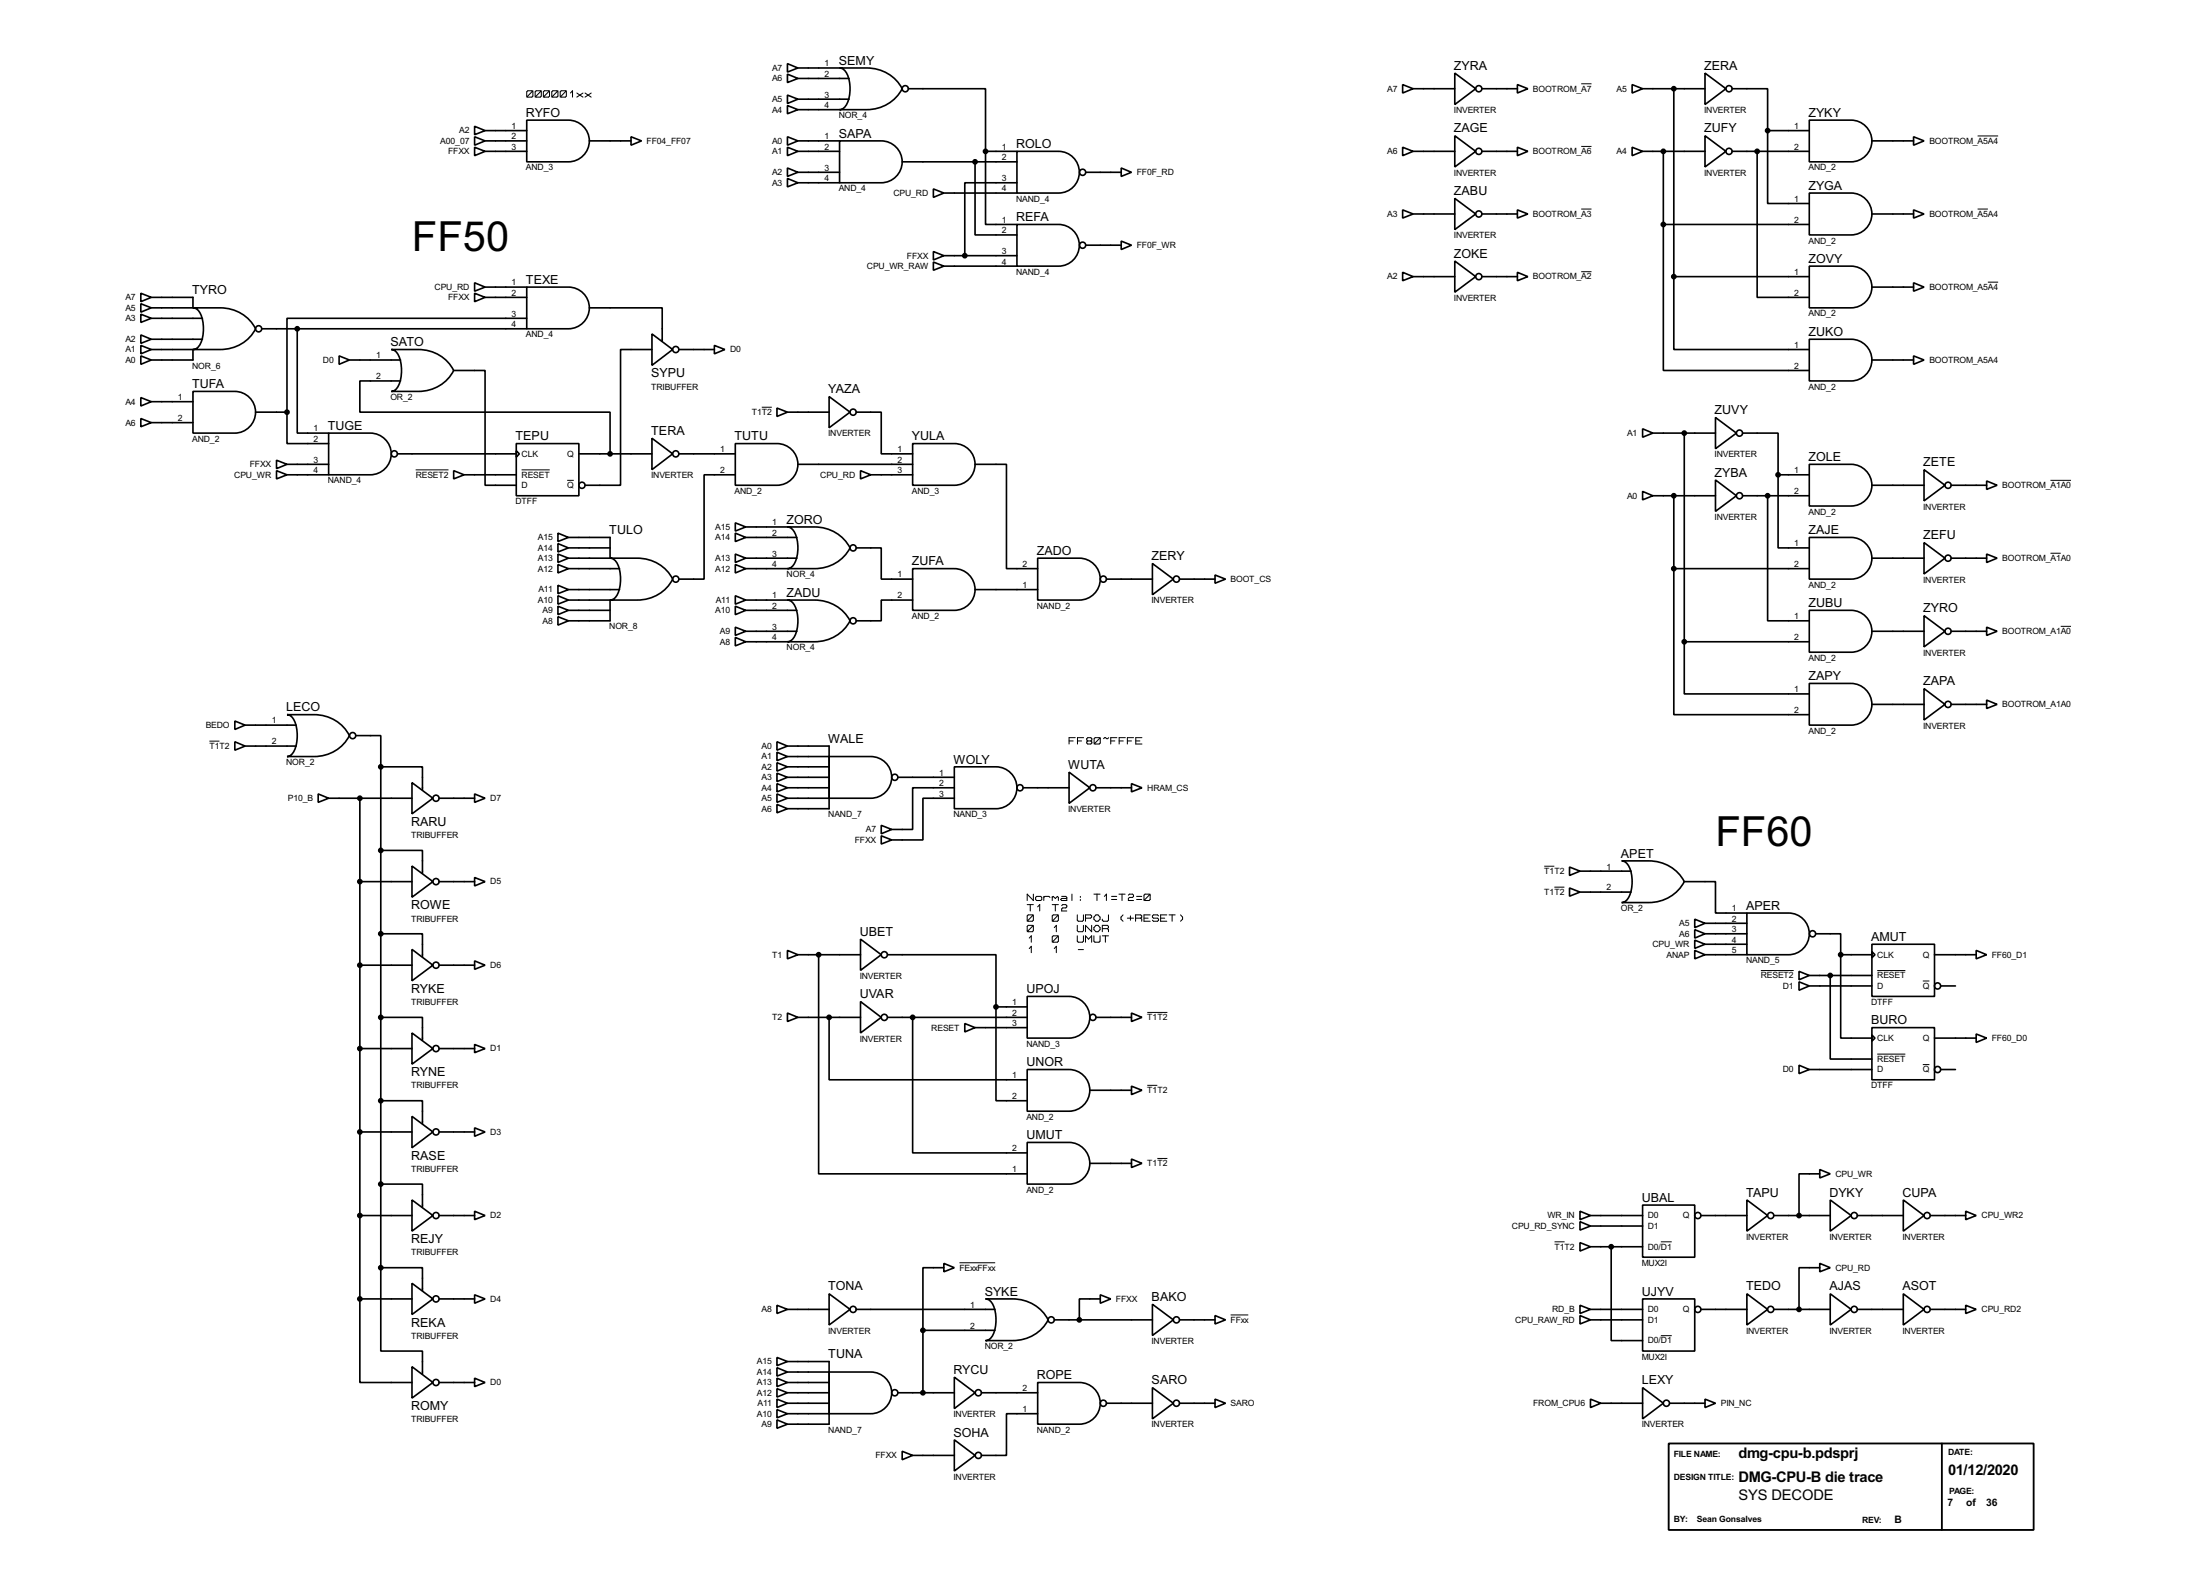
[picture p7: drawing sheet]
<svg xmlns="http://www.w3.org/2000/svg" width="536mm" height="383mm" viewBox="0 0 536 383" stroke-linecap="round" stroke-linejoin="round" font-family="sans-serif">
<g fill="none" stroke="#000" stroke-width=".4">
<path d="M191.8 15.5l2.6 1.1-2.6 1zM191.8 18.1l2.6 1-2.6 1zM194.4 16.6h10.1M194.4 19.1h12.4M204.5 16.6h6.6a9.6 9.6 0 0 1 8.7 5 9.6 9.6 0 0 1-8.7 5.1h-6.6a3.2 3.2 0 0 0 2.4-3.1 7.6 7.6 0 0 0-1.4-6.6zM354.4 17.8l5.1 3.8-5.1 3.9zM415.3 17.8l5.1 3.8-5.1 3.9zM115.6 30.8l2.6 1-2.6 1zM115.6 33.3l2.6 1-2.6 1.1zM115.6 35.9l2.6 1-2.6 1zM118.2 36.9h10.1M118.2 31.8h10.1"/>
<path d="M118.2 34.3h10.1M128.3 29.3h10.2a5.1 5.1 0 0 1 5.1 5 5.1 5.1 0 0 1-5.1 5.1h-10.2zM143.6 34.3h10.1M153.7 33.3l2.6 1-2.6 1.1zM191.8 25.7l2.6 1-2.6 1zM191.8 23.2l2.6 1-2.6 1zM191.8 33.3l2.6 1-2.6 1.1zM191.8 35.9l2.6 1-2.6 1zM194.4 36.9h10.1M194.4 26.7h10.1M194.4 24.2h12.4M194.4 34.3h10.1"/>
<path d="M204.5 34.3h10.2a5.1 5.1 0 0 1 5.1 5.1 5.1 5.1 0 0 1-5.1 5.1h-10.2zM219.8 39.4h27.9M221.3 21.6h18.8v15.3M237.5 39.4v17.8h10.2M240.1 36.9v17.8h7.6M240.1 36.9h7.6M247.7 36.9h10.2a5.1 5.1 0 0 1 5 5 5.1 5.1 0 0 1-5 5.1h-10.2zM341.7 20.6l2.5 1-2.5 1.1zM341.7 35.9l2.5 1-2.5 1zM344.2 21.6h10.2M344.2 36.9h10.2M354.4 33.1l5.1 3.8-5.1 3.8z"/>
<path d="M361 21.6h8.6M361 36.9h8.6M369.6 20.6l2.6 1-2.6 1.1zM369.6 35.9l2.6 1-2.6 1zM397.6 20.6l2.5 1-2.5 1.1zM397.6 35.9l2.5 1-2.5 1zM400.1 21.6h15.2M400.1 36.9h15.2M405.2 36.9v17.8M407.7 21.6v45.8M415.3 33.1l5.1 3.8-5.1 3.8zM421.9 21.6h8.7v10.2"/>
<path d="M421.9 36.9h18.8M428 36.9v35.5h12.7M430.6 31.8v17.8h10.1M430.6 31.8h10.1M440.7 29.3h10.2a5.1 5.1 0 0 1 5.1 5 5.1 5.1 0 0 1-5.1 5.1h-10.2zM456 34.3h10.1M466.1 33.3l2.6 1-2.6 1.1zM191.8 40.9l2.6 1.1-2.6 1zM191.8 43.5l2.6 1-2.6 1zM194.4 42h10.1M194.4 44.5h10.1M227.4 46l2.5 1-2.5 1.1z"/>
<path d="M229.9 47h17.8M247.7 54.7h10.2a5.1 5.1 0 0 1 5 5 5.1 5.1 0 0 1-5 5.1h-10.2zM247.7 44.5h-12.7v17.8M264.5 42h8.6M264.5 59.7h8.6M273.1 40.9l2.5 1.1-2.5 1zM273.1 58.7l2.5 1-2.5 1.1zM341.7 51.1l2.5 1-2.5 1zM344.2 52.1h10.2M354.4 48.3l5.1 3.8-5.1 3.8zM361 52.1h8.6M369.6 51.1l2.6 1-2.6 1z"/>
<path d="M405.2 54.7v35.5h35.5M405.2 54.7h35.5M440.7 47h10.2a5.1 5.1 0 0 1 5.1 5.1 5.1 5.1 0 0 1-5.1 5.1h-10.2zM456 52.1h10.1M466.1 51.1l2.6 1-2.6 1zM34.3 71.4l2.6 1-2.6 1.1zM34.3 74l2.6 1-2.6 1zM34.3 76.5l2.6 1-2.6 1zM36.9 72.4h10.1v2.6h-10.1M36.9 77.5h12.4M47 75h6.6a9.5 9.5 0 0 1 8.7 5.1 9.5 9.5 0 0 1-8.7 5h-6.6a3.1 3.1 0 0 0 2.4-3.1 7.8 7.8 0 0 0-1.3-6.6zM115.6 68.9l2.6 1-2.6 1z"/>
<path d="M115.6 71.4l2.6 1-2.6 1.1zM118.2 72.4h10.1M118.2 69.9h10.1M128.3 69.9h10.2a5.1 5.1 0 0 1 5.1 5.1 5.1 5.1 0 0 1-5.1 5.1h-10.2zM128.3 77.5h-58.4v22.9M143.6 75h17.7v8.1M227.4 61.3l2.5 1-2.5 1zM227.4 63.8l2.5 1-2.5 1zM229.9 62.3h17.8M229.9 64.8h17.8M341.7 66.3l2.5 1.1-2.5 1zM344.2 67.4h10.2"/>
<path d="M354.4 63.6l5.1 3.8-5.1 3.8zM361 67.4h8.6M369.6 66.3l2.6 1.1-2.6 1zM407.7 67.4v17.7h33M407.7 67.4h33M440.7 64.8h10.2a5.1 5.1 0 0 1 5.1 5.1 5.1 5.1 0 0 1-5.1 5.1h-10.2zM456 69.9h10.1M466.1 68.9l2.6 1-2.6 1zM34.3 81.6l2.6 1-2.6 1zM34.3 84.1l2.6 1-2.6 1.1zM34.3 86.7l2.6 1-2.6 1zM34.3 96.8l2.6 1-2.6 1.1z"/>
<path d="M36.9 82.6h12.4M36.9 85.1h10.1v2.6h-10.1M36.9 97.8h10.1M47 95.3h10.2a5.1 5.1 0 0 1 5.1 5.1 5.1 5.1 0 0 1-5.1 5.1h-10.2zM63.8 80.1h64.5M72.4 80.1v25.4h7.7M82.6 86.7l2.5 1-2.5 1zM85.1 87.7h12.5M95.3 85.1h6.6a9.5 9.5 0 0 1 8.6 5.1 9.5 9.5 0 0 1-8.6 5.1h-6.6a3.2 3.2 0 0 0 2.3-3.1 7.9 7.9 0 0 0-1.3-6.7zM97.6 92.8h-9.9v7.6h60.9v10.1M110.5 90.2h7.7v28h7.6M158.8 81.3l5.1 3.8-5.1 3.9z"/>
<path d="M158.8 85.1h-7.6v33.1h-8.7M165.4 85.1h8.6M174 84.1l2.6 1-2.6 1.1zM189.3 99.4l2.5 1-2.5 1zM202 96.6l5.1 3.8-5.1 3.8zM440.7 82.6h10.2a5.1 5.1 0 0 1 5.1 5.1 5.1 5.1 0 0 1-5.1 5.1h-10.2zM456 87.7h10.1M466.1 86.7l2.6 1-2.6 1zM34.3 101.9l2.6 1-2.6 1zM36.9 102.9h10.1M62.3 100.4h7.6M67.4 112.1l2.5 1-2.5 1z"/>
<path d="M67.4 114.6l2.5 1-2.5 1zM69.9 100.4v7.6h10.2M69.9 115.6h10.2M69.9 113.1h10.2M80.1 105.5h10.1a5.1 5.1 0 0 1 5.1 5 5.1 5.1 0 0 1-5.1 5.1h-10.1zM96.8 110.5h29M110.5 114.6l2.6 1-2.6 1zM113.1 115.6h12.7M125.8 108h15.2v12.7h-15.2zM125.8 109.8l.7 .7-.7 .8zM141 110.5h17.8M158.8 106.7l5.1 3.8-5.1 3.9z"/>
<path d="M165.4 110.5h13.7M179.1 108h10.2a5.1 5.1 0 0 1 5.1 5.1 5.1 5.1 0 0 1-5.1 5.1h-10.2zM179.1 115.6h-7.6v25.4h-6.1M191.8 100.4h10.2M194.4 113.1h27.9M208.6 100.4h6.1v10.1h7.6M209.6 114.6l2.5 1-2.5 1zM212.1 115.6h10.2M222.3 108h10.2a5.1 5.1 0 0 1 5 5.1 5.1 5.1 0 0 1-5 5.1h-10.2zM237.5 113.1h7.7v25.4h7.6M400.1 104.4l2.5 1.1-2.5 1zM400.1 119.7l2.5 1-2.5 1z"/>
<path d="M402.6 105.5h15.3M410.3 105.5v50.8M417.9 101.7l5.1 3.8-5.1 3.8zM417.9 116.9l5.1 3.8-5.1 3.8zM424.5 105.5h8.6v10.1M433.1 115.6v17.8h7.6M433.1 115.6h7.6M440.7 113.1h10.2a5.1 5.1 0 0 1 5.1 5 5.1 5.1 0 0 1-5.1 5.1h-10.2zM456 118.2h12.7M468.7 114.4l5.1 3.8-5.1 3.8zM475.3 118.2h8.6M483.9 117.1l2.6 1.1-2.6 1z"/>
<path d="M135.9 129.8l2.6 1.1-2.6 1zM135.9 132.4l2.6 1-2.6 1zM135.9 134.9l2.6 1-2.6 1.1zM135.9 137.5l2.6 1-2.6 1zM138.5 130.9h10.1v5h-10.1M138.5 133.4h10.1M138.5 138.5h12.4M148.6 135.9h6.6a9.5 9.5 0 0 1 8.7 5.1 9.5 9.5 0 0 1-8.7 5.1h-6.6a3.2 3.2 0 0 0 2.4-3.1 7.8 7.8 0 0 0-1.3-6.7zM179.1 127.3l2.6 1-2.6 1zM179.1 134.9l2.6 1-2.6 1.1zM179.1 137.5l2.6 1-2.6 1zM179.1 129.8l2.6 1.1-2.6 1z"/>
<path d="M181.7 135.9h12.4M181.7 130.9h12.4M181.7 128.3h10.1M181.7 138.5h10.1M191.8 128.3h6.6a9.6 9.6 0 0 1 8.7 5.1 9.6 9.6 0 0 1-8.7 5.1h-6.6a3.2 3.2 0 0 0 2.4-3.2 7.7 7.7 0 0 0-1.4-6.6zM208.6 133.4h6.1v7.6h7.6M222.3 138.5h10.2a5.1 5.1 0 0 1 5 5 5.1 5.1 0 0 1-5 5.1h-10.2zM252.8 135.9h10.1a5.1 5.1 0 0 1 5.1 5.1 5.1 5.1 0 0 1-5.1 5.1h-10.1zM280.7 137.2l5.1 3.8-5.1 3.8zM402.6 120.7h15.3M407.7 138.5v35.5h33M407.7 120.7v17.8"/>
<path d="M407.7 138.5h33M424.5 120.7h16.2M430.6 120.7v30.5h10.1M440.7 130.9h10.2a5.1 5.1 0 0 1 5.1 5 5.1 5.1 0 0 1-5.1 5.1h-10.2zM456 135.9h12.7M468.7 132.1l5.1 3.8-5.1 3.9zM475.3 135.9h8.6M483.9 134.9l2.6 1-2.6 1.1zM135.9 142.5l2.6 1.1-2.6 1zM135.9 150.2l2.6 1-2.6 1zM135.9 147.6l2.6 1-2.6 1.1zM135.9 145.1l2.6 1-2.6 1z"/>
<path d="M138.5 143.6h12.4M138.5 148.6h10.1M138.5 146.1h10.1v5.1h-10.1M179.1 147.6l2.6 1-2.6 1.1zM179.1 152.7l2.6 1-2.6 1zM179.1 155.2l2.6 1.1-2.6 1zM179.1 145.1l2.6 1-2.6 1zM181.7 153.7h12.4M181.7 156.3h10.1M181.7 148.6h12.4M181.7 146.1h10.1M191.8 146.1h6.6a9.6 9.6 0 0 1 8.7 5.1 9.6 9.6 0 0 1-8.7 5.1h-6.6a3.2 3.2 0 0 0 2.4-3.2 7.6 7.6 0 0 0-1.4-6.6z"/>
<path d="M222.3 146.1h-7.6v5.1h-6.1M237.5 143.6h15.3M269.5 141h11.2M287.3 141h8.7M296 140l2.5 1-2.5 1zM410.3 156.3v12.7h30.4M410.3 156.3h30.4M440.7 148.6h10.2a5.1 5.1 0 0 1 5.1 5.1 5.1 5.1 0 0 1-5.1 5.1h-10.2zM456 153.7h12.7M468.7 149.9l5.1 3.8-5.1 3.8zM475.3 153.7h8.6M483.9 152.7l2.6 1-2.6 1z"/>
<path d="M57.2 175.6l2.5 1-2.5 1zM59.7 176.6h12.5M69.9 174h6.6a9.5 9.5 0 0 1 8.6 5.1 9.5 9.5 0 0 1-8.6 5.1h-6.6a3.2 3.2 0 0 0 2.3-3.1 7.9 7.9 0 0 0-1.3-6.7zM86.7 179.1h6.1v7.6M440.7 166.4h10.2a5.1 5.1 0 0 1 5.1 5.1 5.1 5.1 0 0 1-5.1 5.1h-10.2zM456 171.5h12.7M468.7 167.7l5.1 3.8-5.1 3.8zM475.3 171.5h8.6M483.9 170.5l2.6 1-2.6 1zM57.2 180.6l2.5 1.1-2.5 1zM59.7 181.7h12.5M77.5 193.3l2.6 1.1-2.6 1z"/>
<path d="M80.1 194.4h20.3M87.7 194.4v121.9M92.8 186.7h10.1v5.6M92.8 186.7v122M100.4 190.6l5.1 3.8-5.1 3.8zM107 194.4h8.6M115.6 193.3l2.6 1.1-2.6 1zM189.3 180.6l2.5 1.1-2.5 1zM189.3 183.2l2.5 1-2.5 1zM189.3 185.7l2.5 1-2.5 1.1zM189.3 188.3l2.5 1-2.5 1zM189.3 190.8l2.5 1-2.5 1z"/>
<path d="M189.3 193.3l2.5 1.1-2.5 1zM189.3 195.9l2.5 1-2.5 1zM191.8 194.4h10.2M191.8 189.3h10.2M191.8 191.8h10.2M191.8 181.7h10.2v15.2h-10.2M191.8 184.2h10.2M191.8 186.7h10.2M202 184.2h10.1a5.1 5.1 0 0 1 5.1 5.1 5.1 5.1 0 0 1-5.1 5.1h-10.1zM218.7 189.3h13.8M232.5 186.7h10.1a5.1 5.1 0 0 1 5.1 5.1 5.1 5.1 0 0 1-5.1 5.1h-10.1zM232.5 191.8h-10.2v10.2h-5.1"/>
<path d="M232.5 194.4h-7.7v10.1h-7.6M249.2 191.8h11.2M260.4 188l5.1 3.8-5.1 3.8zM267 191.8h8.6M275.6 190.8l2.6 1-2.6 1zM87.7 214.7h12.7M92.8 207.1h10.1v5.6M100.4 210.9l5.1 3.8-5.1 3.8zM107 214.7h8.6M115.6 213.7l2.6 1-2.6 1zM214.7 201l2.5 1-2.5 1zM214.7 203.5l2.5 1-2.5 1z"/>
<path d="M382.3 211.1l2.6 1-2.6 1.1zM382.3 216.2l2.6 1-2.6 1zM384.9 212.1h12.4M384.9 217.2h12.4M395 209.6h6.6a9.6 9.6 0 0 1 8.7 5.1 9.6 9.6 0 0 1-8.7 5.1h-6.6a3.2 3.2 0 0 0 2.4-3.2 7.6 7.6 0 0 0-1.4-6.6zM410.3 214.7h7.6v7.6h7.6M87.7 235h12.7M92.8 227.4h10.1v5.6M100.4 231.2l5.1 3.8-5.1 3.8zM107 235h8.6M115.6 234l2.6 1-2.6 1zM191.8 231.4l2.6 1.1-2.6 1z"/>
<path d="M194.4 232.5h15.2M199.4 232.5v53.3h50.8M209.6 228.7l5.1 3.8-5.1 3.8zM216.2 232.5h26.4v12.7M412.8 223.8l2.5 1-2.5 1.1zM412.8 226.4l2.5 1-2.5 1zM412.8 228.9l2.5 1-2.5 1zM412.8 231.4l2.5 1.1-2.5 1zM415.3 232.5h10.2M415.3 224.8h10.2M415.3 227.4h10.2M415.3 229.9h10.2"/>
<path d="M425.5 222.3h10.2a5.1 5.1 0 0 1 5 5.1 5.1 5.1 0 0 1-5 5.1h-10.2zM438.2 236.5l2.5 1-2.5 1.1zM438.2 239.1l2.5 1-2.5 1zM440.7 237.5h15.3M442.3 227.4h6.1v5.1M445.8 237.5v20.4h10.2M448.4 232.5v20.3h7.6M448.4 232.5h7.6M456 229.9h15.2v12.7h-15.2zM456 231.7l.7 .8-.7 .7zM471.2 232.5h10.2M481.4 231.4l2.5 1.1-2.5 1z"/>
<path d="M87.7 255.3h12.7M92.8 247.7h10.1v5.6M100.4 251.5l5.1 3.8-5.1 3.8zM107 255.3h8.6M115.6 254.3l2.6 1-2.6 1zM191.8 246.7l2.6 1-2.6 1zM194.4 247.7h15.2M202 247.7v15.2h48.2M209.6 243.9l5.1 3.8-5.1 3.8zM216.2 247.7h34M222.3 247.7v33h27.9M235 249.2l2.5 1-2.5 1.1z"/>
<path d="M237.5 250.2h12.7M242.6 245.2v22.8h7.6M242.6 245.2h7.6M250.2 242.6h10.2a5.1 5.1 0 0 1 5.1 5.1 5.1 5.1 0 0 1-5.1 5.1h-10.2zM267 247.7h8.6M275.6 246.7l2.6 1-2.6 1zM438.2 259.4l2.5 1-2.5 1zM440.7 240.1h15.3M456 250.2h15.2v12.7h-15.2zM456 252l.7 .8-.7 .7zM471.2 252.8h10.2M472.7 240.1h3.6"/>
<path d="M481.4 251.8l2.5 1-2.5 1zM87.7 275.6h12.7M92.8 268h10.1v5.6M100.4 271.8l5.1 3.8-5.1 3.9zM107 275.6h8.6M115.6 274.6l2.6 1-2.6 1.1zM250.2 278.2h10.2a5.1 5.1 0 0 1 5.1 5 5.1 5.1 0 0 1-5.1 5.1h-10.2zM250.2 260.4h10.2a5.1 5.1 0 0 1 5.1 5.1 5.1 5.1 0 0 1-5.1 5.1h-10.2zM265.5 265.5h10.1M275.6 264.5l2.6 1-2.6 1zM440.7 260.4h15.3M472.7 260.4h3.6"/>
<path d="M87.7 296h12.7M92.8 288.3h10.1v5.6M100.4 292.2l5.1 3.8-5.1 3.8zM107 296h8.6M115.6 294.9l2.6 1.1-2.6 1zM265.5 283.3h10.1M275.6 282.2l2.6 1.1-2.6 1zM384.9 294.9l2.5 1.1-2.5 1zM384.9 297.5l2.5 1-2.5 1zM387.4 296h12.7M387.4 298.5h12.7M400.1 293.4h12.7v12.7h-12.7z"/>
<path d="M414.3 296h11.2M425.5 292.2l5.1 3.8-5.1 3.8zM432.1 296h13.7M443.3 284.8l2.5 1-2.5 1zM443.3 285.8h-5.1v10.2M445.8 292.2l5.1 3.8-5.1 3.8zM452.4 296h11.2M463.6 292.2l5.1 3.8-5.1 3.8zM470.2 296h8.6M478.8 294.9l2.6 1.1-2.6 1zM87.7 316.3v20.3h12.7M87.7 316.3h12.7"/>
<path d="M92.8 308.7v20.3h10.1v5.6M92.8 308.7h10.1v5.6M100.4 312.5l5.1 3.8-5.1 3.8zM107 316.3h8.6M115.6 315.3l2.6 1-2.6 1zM189.3 317.8l2.5 1-2.5 1zM191.8 318.8h10.2M202 315l5.1 3.8-5.1 3.8zM208.6 318.8h33.8M229.9 307.6l2.6 1.1-2.6 1zM229.9 308.7h-5.1v15.2M240.1 316.3h6.6a9.6 9.6 0 0 1 8.6 5.1 9.5 9.5 0 0 1-8.6 5h-6.6a3.1 3.1 0 0 0 2.3-3.1 7.8 7.8 0 0 0-1.3-6.6z"/>
<path d="M268 315.3l2.6 1-2.6 1zM268 316.3h-5.1v5.1M280.7 317.6l5.1 3.8-5.1 3.8zM384.9 302.6l2.5 1-2.5 1zM384.9 317.8l2.5 1-2.5 1zM387.4 318.8h12.7M387.4 303.6h12.7M392.5 303.6v22.8h7.6M400.1 316.3h12.7v12.7h-12.7zM414.3 318.8h11.2M425.5 315l5.1 3.8-5.1 3.8zM432.1 318.8h13.7"/>
<path d="M443.3 307.6l2.5 1.1-2.5 1zM443.3 308.7h-5.1v10.1M445.8 315l5.1 3.8-5.1 3.8zM452.4 318.8h11.2M463.6 315l5.1 3.8-5.1 3.8zM470.2 318.8h8.6M478.8 317.8l2.6 1-2.6 1zM100.4 332.8l5.1 3.8-5.1 3.8zM107 336.6h8.6M115.6 335.6l2.6 1-2.6 1zM189.3 330.5l2.5 1-2.5 1zM189.3 333l2.5 1.1-2.5 1z"/>
<path d="M189.3 335.6l2.5 1-2.5 1zM189.3 338.1l2.5 1-2.5 1.1zM191.8 336.6h10.2M191.8 339.1h10.2M191.8 331.5h10.2v15.3h-10.2M191.8 334.1h10.2M202 334.1h10.1a5.1 5.1 0 0 1 5.1 5 5.1 5.1 0 0 1-5.1 5.1h-10.1zM218.7 339.1h13.8M224.8 323.9h17.6M224.8 323.9v15.2M232.5 335.3l5 3.8-5 3.9zM239.1 339.1h13.7"/>
<path d="M252.8 336.6h10.1a5.1 5.1 0 0 1 5.1 5.1 5.1 5.1 0 0 1-5.1 5.1h-10.1zM256.8 321.4h23.9M280.7 337.9l5.1 3.8-5.1 3.8zM287.3 321.4h8.7M296 320.3l2.5 1.1-2.5 1zM384.9 320.3l2.5 1.1-2.5 1zM387.4 321.4h12.7M400.1 337.9l5.1 3.8-5.1 3.8zM189.3 340.7l2.5 1-2.5 1zM189.3 343.2l2.5 1-2.5 1zM189.3 345.7l2.5 1.1-2.5 1zM191.8 341.7h10.2"/>
<path d="M191.8 344.2h10.2M219.8 353.4l2.5 1-2.5 1zM222.3 354.4h10.2M232.5 350.6l5 3.8-5 3.8zM252.8 344.2h-7.6v10.2h-6.1M269.5 341.7h11.2M287.3 341.7h8.7M296 340.7l2.5 1-2.5 1zM387.4 340.7l2.5 1-2.5 1zM389.9 341.7h10.2M406.7 341.7h8.6M415.3 340.7l2.6 1-2.6 1z"/>
<circle cx="220.5" cy="21.6" r=".75"/>
<circle cx="360.2" cy="36.9" r=".75"/>
<circle cx="360.2" cy="21.6" r=".75"/>
<circle cx="421.1" cy="36.9" r=".75"/>
<circle cx="421.1" cy="21.6" r=".75"/>
<circle cx="263.7" cy="59.7" r=".75"/>
<circle cx="263.7" cy="42" r=".75"/>
<circle cx="360.2" cy="52.1" r=".75"/>
<circle cx="360.2" cy="67.4" r=".75"/>
<circle cx="63" cy="80.1" r=".75"/>
<circle cx="164.6" cy="85.1" r=".75"/>
<circle cx="96" cy="110.5" r=".75"/>
<circle cx="141.7" cy="118.2" r=".75"/>
<circle cx="164.6" cy="110.5" r=".75"/>
<circle cx="207.8" cy="100.4" r=".75"/>
<circle cx="423.7" cy="105.5" r=".75"/>
<circle cx="474.5" cy="118.2" r=".75"/>
<circle cx="207.8" cy="133.4" r=".75"/>
<circle cx="423.7" cy="120.7" r=".75"/>
<circle cx="474.5" cy="135.9" r=".75"/>
<circle cx="164.6" cy="141" r=".75"/>
<circle cx="207.8" cy="151.2" r=".75"/>
<circle cx="268.7" cy="141" r=".75"/>
<circle cx="286.5" cy="141" r=".75"/>
<circle cx="474.5" cy="153.7" r=".75"/>
<circle cx="85.9" cy="179.1" r=".75"/>
<circle cx="474.5" cy="171.5" r=".75"/>
<circle cx="106.2" cy="194.4" r=".75"/>
<circle cx="217.9" cy="189.3" r=".75"/>
<circle cx="248.4" cy="191.8" r=".75"/>
<circle cx="266.2" cy="191.8" r=".75"/>
<circle cx="106.2" cy="214.7" r=".75"/>
<circle cx="106.2" cy="235" r=".75"/>
<circle cx="215.4" cy="232.5" r=".75"/>
<circle cx="441.5" cy="227.4" r=".75"/>
<circle cx="106.2" cy="255.3" r=".75"/>
<circle cx="215.4" cy="247.7" r=".75"/>
<circle cx="266.2" cy="247.7" r=".75"/>
<circle cx="471.9" cy="240.1" r=".75"/>
<circle cx="106.2" cy="275.6" r=".75"/>
<circle cx="471.9" cy="260.4" r=".75"/>
<circle cx="106.2" cy="296" r=".75"/>
<circle cx="413.5" cy="296" r=".75"/>
<circle cx="431.3" cy="296" r=".75"/>
<circle cx="451.6" cy="296" r=".75"/>
<circle cx="469.4" cy="296" r=".75"/>
<circle cx="106.2" cy="316.3" r=".75"/>
<circle cx="207.8" cy="318.8" r=".75"/>
<circle cx="413.5" cy="318.8" r=".75"/>
<circle cx="431.3" cy="318.8" r=".75"/>
<circle cx="451.6" cy="318.8" r=".75"/>
<circle cx="469.4" cy="318.8" r=".75"/>
<circle cx="106.2" cy="336.6" r=".75"/>
<circle cx="217.9" cy="339.1" r=".75"/>
<circle cx="238.3" cy="339.1" r=".75"/>
<circle cx="256" cy="321.4" r=".75"/>
<circle cx="286.5" cy="321.4" r=".75"/>
<circle cx="238.3" cy="354.4" r=".75"/>
<circle cx="268.7" cy="341.7" r=".75"/>
<circle cx="286.5" cy="341.7" r=".75"/>
<circle cx="405.9" cy="341.7" r=".75"/>
</g>
<g fill="#000" stroke="#000" stroke-width=".4">
<circle cx="237.5" cy="39.4" r=".5"/>
<circle cx="240" cy="36.9" r=".5"/>
<circle cx="405.1" cy="36.9" r=".5"/>
<circle cx="407.7" cy="21.6" r=".5"/>
<circle cx="428" cy="36.9" r=".5"/>
<circle cx="430.5" cy="31.8" r=".5"/>
<circle cx="405.1" cy="54.7" r=".5"/>
<circle cx="235" cy="62.3" r=".5"/>
<circle cx="407.7" cy="67.4" r=".5"/>
<circle cx="72.4" cy="80.1" r=".5"/>
<circle cx="69.9" cy="100.4" r=".5"/>
<circle cx="148.6" cy="110.5" r=".5"/>
<circle cx="410.2" cy="105.5" r=".5"/>
<circle cx="433.1" cy="115.6" r=".5"/>
<circle cx="407.7" cy="120.7" r=".5"/>
<circle cx="407.7" cy="138.5" r=".5"/>
<circle cx="430.5" cy="120.7" r=".5"/>
<circle cx="410.2" cy="156.3" r=".5"/>
<circle cx="87.6" cy="194.4" r=".5"/>
<circle cx="92.7" cy="186.7" r=".5"/>
<circle cx="87.6" cy="214.7" r=".5"/>
<circle cx="92.7" cy="207.1" r=".5"/>
<circle cx="87.6" cy="235" r=".5"/>
<circle cx="92.7" cy="227.4" r=".5"/>
<circle cx="199.4" cy="232.5" r=".5"/>
<circle cx="445.8" cy="237.5" r=".5"/>
<circle cx="448.3" cy="232.5" r=".5"/>
<circle cx="87.6" cy="255.3" r=".5"/>
<circle cx="92.7" cy="247.7" r=".5"/>
<circle cx="201.9" cy="247.7" r=".5"/>
<circle cx="222.3" cy="247.7" r=".5"/>
<circle cx="242.6" cy="245.2" r=".5"/>
<circle cx="87.6" cy="275.6" r=".5"/>
<circle cx="92.7" cy="268" r=".5"/>
<circle cx="87.6" cy="296" r=".5"/>
<circle cx="92.7" cy="288.3" r=".5"/>
<circle cx="438.2" cy="296" r=".5"/>
<circle cx="87.6" cy="316.3" r=".5"/>
<circle cx="92.7" cy="308.7" r=".5"/>
<circle cx="392.4" cy="303.6" r=".5"/>
<circle cx="438.2" cy="318.8" r=".5"/>
<circle cx="224.8" cy="339.1" r=".5"/>
<circle cx="224.8" cy="323.9" r=".5"/>
<circle cx="262.9" cy="321.4" r=".5"/>
</g>
<g fill="none" stroke="#000" stroke-width=".24">
<path d="M385.2 20.4h2.5M385.2 35.7h2.5M481.7 33.1h5M385.2 50.9h2.5M481.7 50.9h2.5M385.2 66.2h2.5M484.2 68.7h2.5M185.6 99.2h2.4M101.3 114.4h8M127.1 114.4h6.8M138.2 117h1.6M499.5 117h5"/>
<path d="M499.5 134.7h2.5M502 152.5h2.5M51 180.5h2.5M376.2 210.9h2.4M378.6 216h2.5M428.9 236.3h8M457.3 236.3h6.8M468.4 238.9h1.6M279.5 246.5h4.9M457.3 256.7h6.8M468.4 259.2h1.6M279.5 264.3h2.4"/>
<path d="M281.9 282.1h2.5M233.7 307.5h8.7M378.7 302.4h2.4M404.6 302.4h2.6M299.8 320.2h4.3M404.6 325.2h2.6"/>
</g>
<g fill="none" stroke="#000" stroke-width=".25">
<path d="M128.6 22.1h1l.2 .3v1l-.2 .3h-1l-.3-.3v-1zM129.8 22.1l-1.5 1.6M130.6 22.1h1l.3 .3v1l-.3 .3h-1l-.2-.3v-1zM131.9 22.1l-1.5 1.6M132.6 22.1h1l.3 .3v1l-.3 .3h-1l-.2-.3v-1zM133.9 22.1l-1.5 1.6M134.7 22.1h1l.2 .3v1l-.2 .3h-1l-.3-.3v-1zM135.9 22.1l-1.5 1.6M136.7 22.1h1l.3 .3v1l-.3 .3h-1l-.2-.3v-1zM138 22.1l-1.5 1.6M139 22.7l.5-.6v1.6M140.5 22.7l1.5 1"/>
<path d="M142 22.7l-1.5 1M142.5 22.7l1.5 1M144 22.7l-1.5 1M261.9 179.6h-1.5v1.6M264 179.6h-1.5v1.6M266.5 179.9l.3-.3h1l.2 .3v1l-.2 .3h-1l-.3-.3zM268 179.6l-1.5 1.6M270.1 179.6l-.3 .3-.7-.3-.3 .3M272.1 179.6h-1.5v1.6M274.1 179.6h-1.5v1.6M276.1 179.6h-1.5v1.6M278.2 179.6h-1.5v1.6h1.5"/>
<path d="M260.4 180.4h1M262.5 180.4h1M265 180.4l-.3-.2v-.3l.3-.3h.7l.3 .3v.3l-.3 .2M265 180.4l-.3 .3 .3 .5h.7l.3-.3-.3-.5M265 180.4h.7M270.6 180.4h1M272.6 180.4h1M274.6 180.4h1M276.7 180.4h1M251.7 217.7v1.6l-1.5-1.6v1.6M252.3 218.5l.2-.2h1l.3 .2v.5l-.3 .3h-1l-.2-.3zM254.3 218.5l.2-.2h1l.3 .2"/>
<path d="M254.3 218.3v1M256.3 218.3v1M256.3 218.5l.3-.2 .5 .5 .5-.5 .2 .2v.8M258.6 218.3h1l.3 .2v.8h-1.3l-.2-.3 .2-.2h1.3M261.1 217.7v1.6M263.2 218.3v.2M263.2 219v.3M266.5 217.7h1.5M267.2 217.7v1.6M269 218.3l.5-.6v1.6M270.8 218.3h1.2M270.8 219h1.2"/>
<path d="M272.6 217.7h1.5M273.3 217.7v1.6M274.9 218l.2-.3h.8l.2 .3v.3l-.2 .2h-.8l-.2 .3v.5h1.2M276.9 218.3h1.2M276.9 219h1.2M278.9 217.7h1l.3 .3v1l-.3 .3h-1l-.2-.3v-1zM280.2 217.7l-1.5 1.6M250.2 220.3h1.5M250.5 222.8h1l.2 .2v1.1l-.2 .2h-1l-.3-.2v-1.1zM250.5 225.3h1l.2 .3v1l-.2 .3h-1l-.3-.3v-1zM250.7 228.4l.5-.5v1.5M250.7 231l.5-.6v1.6"/>
<path d="M251 220.3v1.5M251.7 222.8l-1.5 1.5M251.7 225.3l-1.5 1.6M252.8 220.8l.5-.5v1.5M256.3 220.3h1.5M256.6 222.8h1l.2 .2v1.1l-.2 .2h-1l-.3-.2v-1.1zM256.6 227.9h1l.2 .2v1.1l-.2 .2h-1l-.3-.2v-1.1zM256.8 225.9l.5-.6v1.6M256.8 231l.5-.6v1.6M257.1 220.3v1.5M257.8 222.8l-1.5 1.5M257.8 227.9l-1.5 1.5"/>
<path d="M258.6 220.5l.3-.2h.7l.3 .2v.3l-.3 .3h-.7l-.3 .2v.5h1.3M262.4 227.9v1.3l.3 .2h1l.2-.2v-1.3M262.4 222.8v1.3l.3 .2h1l.2-.2v-1.3M262.4 225.3v1.3l.3 .3h1l.2-.3v-1.3M262.7 231.2h1.2M264.4 223.6h1.3l.2-.3v-.3l-.2-.2h-1.3v1.5M264.4 229.4v-1.5l.8 .8 .7-.8v1.5M265.9 225.3v1.6l-1.5-1.6v1.6M266.5 227.9v1.3l.2 .2h1l.3-.2v-1.3M267 222.8h.5l.5 .5v.5l-.5 .5h-.5l-.5-.5v-.5zM267 225.3h.5l.5 .6v.5l-.5 .5h-.5l-.5-.5v-.5zM268.5 226.1h1.3"/>
<path d="M268.5 227.9h1.5M269.3 227.9v1.5M269.8 226.1l.2-.2v-.3l-.2-.3h-1.3v1.6M269.8 226.1l.2 .3v.5M270 222.8v1.3l-.2 .2h-1l-.3-.5M273.6 222.8l-.5 .5v.5l.5 .5M274.6 223.6h1.5M275.4 223v1.1M276.6 223.6h1.3M277.9 223.6l.2-.3v-.3l-.2-.2h-1.3v1.5M277.9 223.6l.2 .2v.5M278.7 223.6h1"/>
<path d="M280.2 222.8h-1.5v1.5h1.5M282.2 223l-.2-.2h-1l-.3 .2v.3l.3 .3h1l.2 .2-.2 .5h-1l-.3-.2M282.7 223.6h1M284.2 222.8h-1.5v1.5h1.5M284.8 222.8h1.5M285.5 222.8v1.5M287.6 222.8l.5 .5v.5l-.5 .5"/>
</g>
<path d="M406.5 351.5h88.9v21h-88.9zM473 351.5v21" fill="none" stroke="#000" stroke-width=".45"/>
<g font-size="11.3">
<text x="100.4" y="61.2">FF50</text>
<text x="417.9" y="206">FF60</text>
</g>
<g font-size="4">
<text x="423.5" y="355">dmg-cpu-b.pdsprj</text>
<text x="474.5" y="359.1">01/12/2020</text>
<text x="423.5" y="365.2">SYS DECODE</text>
<text x="423.5" y="360.8">DMG-CPU-B die trace</text>
</g>
<g font-size="3.4">
<text x="204.3" y="15.7">SEMY</text>
<text x="354.2" y="17">ZYRA</text>
<text x="415.1" y="17">ZERA</text>
<text x="128.1" y="28.5">RYFO</text>
<text x="440.5" y="28.5">ZYKY</text>
<text x="204.3" y="33.5">SAPA</text>
<text x="354.2" y="32.3">ZAGE</text>
<text x="415.1" y="32.3">ZUFY</text>
<text x="247.5" y="36">ROLO</text>
<text x="354.2" y="47.5">ZABU</text>
<text x="440.5" y="46.2">ZYGA</text>
<text x="247.5" y="53.9">REFA</text>
<text x="354.2" y="62.8">ZOKE</text>
<text x="440.5" y="64">ZOVY</text>
<text x="46.8" y="71.6">TYRO</text>
<text x="128.1" y="69.1">TEXE</text>
<text x="440.5" y="81.8">ZUKO</text>
<text x="95.1" y="84.3">SATO</text>
<text x="46.8" y="94.5">TUFA</text>
<text x="158.6" y="91.9">SYPU</text>
<text x="201.8" y="95.8">YAZA</text>
<text x="417.7" y="100.9">ZUVY</text>
<text x="79.9" y="104.7">TUGE</text>
<text x="125.6" y="107.2">TEPU</text>
<text x="158.6" y="105.9">TERA</text>
<text x="178.9" y="107.2">TUTU</text>
<text x="222.1" y="107.2">YULA</text>
<text x="440.5" y="112.2">ZOLE</text>
<text x="468.5" y="113.6">ZETE</text>
<text x="417.7" y="116.1">ZYBA</text>
<text x="148.4" y="130.1">TULO</text>
<text x="191.6" y="127.5">ZORO</text>
<text x="440.5" y="130.1">ZAJE</text>
<text x="468.5" y="131.3">ZEFU</text>
<text x="222.1" y="137.6">ZUFA</text>
<text x="252.6" y="135.1">ZADO</text>
<text x="280.5" y="136.4">ZERY</text>
<text x="191.6" y="145.3">ZADU</text>
<text x="440.5" y="147.8">ZUBU</text>
<text x="468.5" y="149.1">ZYRO</text>
<text x="440.5" y="165.6">ZAPY</text>
<text x="468.5" y="166.9">ZAPA</text>
<text x="69.7" y="173.2">LECO</text>
<text x="201.8" y="180.9">WALE</text>
<text x="232.3" y="185.9">WOLY</text>
<text x="260.2" y="187.2">WUTA</text>
<text x="100.2" y="201.1">RARU</text>
<text x="394.8" y="208.8">APET</text>
<text x="100.2" y="221.4">ROWE</text>
<text x="425.3" y="221.5">APER</text>
<text x="209.4" y="227.9">UBET</text>
<text x="455.8" y="229.1">AMUT</text>
<text x="100.2" y="241.8">RYKE</text>
<text x="209.4" y="243.1">UVAR</text>
<text x="250" y="241.8">UPOJ</text>
<text x="455.8" y="249.4">BURO</text>
<text x="100.2" y="262.1">RYNE</text>
<text x="250" y="259.6">UNOR</text>
<text x="250" y="277.4">UMUT</text>
<text x="100.2" y="282.4">RASE</text>
<text x="399.9" y="292.6">UBAL</text>
<text x="425.3" y="291.4">TAPU</text>
<text x="445.6" y="291.4">DYKY</text>
<text x="463.4" y="291.4">CUPA</text>
<text x="100.2" y="302.7">REJY</text>
<text x="201.8" y="314.2">TONA</text>
<text x="239.9" y="315.5">SYKE</text>
<text x="280.5" y="316.8">BAKO</text>
<text x="399.9" y="315.5">UJYV</text>
<text x="425.3" y="314.2">TEDO</text>
<text x="445.6" y="314.2">AJAS</text>
<text x="463.4" y="314.2">ASOT</text>
<text x="100.2" y="323">REKA</text>
<text x="201.8" y="330.7">TUNA</text>
<text x="232.3" y="334.5">RYCU</text>
<text x="252.6" y="335.8">ROPE</text>
<text x="280.5" y="337.1">SARO</text>
<text x="399.9" y="337.1">LEXY</text>
<text x="100.2" y="343.4">ROMY</text>
<text x="232.3" y="349.8">SOHA</text>
</g>
<g font-size="2.8">
<text x="461.5" y="370.9">B</text>
<text x="474.4" y="366.8">7</text>
<text x="479" y="366.8">of</text>
<text x="483.8" y="366.8">36</text>
</g>
<g font-size="2.4">
<text x="188" y="17.2">A7</text>
<text x="200.8" y="16.2">1</text>
<text x="188" y="19.8">A6</text>
<text x="200.8" y="18.7">2</text>
<text x="200.8" y="23.7">3</text>
<text x="337.9" y="22.3">A7</text>
<text x="373.4" y="22.3">BOOTROM_A7</text>
<text x="393.8" y="22.3">A5</text>
<text x="188" y="27.4">A4</text>
<text x="188" y="24.8">A5</text>
<text x="200.8" y="26.3">4</text>
<text x="204.3" y="28.8">NOR_4</text>
<text x="354.2" y="27.5">INVERTER</text>
<text x="415.1" y="27.5">INVERTER</text>
<text x="107.3" y="35">A00_07</text>
<text x="111.9" y="32.5">A2</text>
<text x="124.6" y="31.4">1</text>
<text x="124.6" y="33.9">2</text>
<text x="157.5" y="35">FF04_FF07</text>
<text x="188" y="35">A0</text>
<text x="200.8" y="33.9">1</text>
<text x="437.1" y="31.4">1</text>
<text x="470" y="35">BOOTROM_A5A4</text>
<text x="109.2" y="37.5">FFXX</text>
<text x="124.6" y="36.4">3</text>
<text x="128.1" y="41.5">AND_3</text>
<text x="188" y="37.5">A1</text>
<text x="200.8" y="36.4">2</text>
<text x="200.8" y="41.6">3</text>
<text x="244" y="36.4">1</text>
<text x="244" y="39">2</text>
<text x="337.9" y="37.5">A6</text>
<text x="373.4" y="37.5">BOOTROM_A6</text>
<text x="393.8" y="37.5">A4</text>
<text x="437.1" y="36.4">2</text>
<text x="440.5" y="41.5">AND_2</text>
<text x="188" y="42.7">A2</text>
<text x="188" y="45.2">A3</text>
<text x="200.8" y="44.1">4</text>
<text x="204.3" y="46.6">AND_4</text>
<text x="217.6" y="47.7">CPU_RD</text>
<text x="244" y="44.1">3</text>
<text x="244" y="46.6">4</text>
<text x="276.9" y="42.7">FF0F_RD</text>
<text x="354.2" y="42.7">INVERTER</text>
<text x="415.1" y="42.7">INVERTER</text>
<text x="247.5" y="49.1">NAND_4</text>
<text x="337.9" y="52.8">A3</text>
<text x="373.4" y="52.8">BOOTROM_A3</text>
<text x="437.1" y="49.2">1</text>
<text x="470" y="52.8">BOOTROM_A5A4</text>
<text x="244" y="54.3">1</text>
<text x="244" y="56.8">2</text>
<text x="354.2" y="58">INVERTER</text>
<text x="437.1" y="54.3">2</text>
<text x="440.5" y="59.3">AND_2</text>
<text x="211.2" y="65.5">CPU_WR_RAW</text>
<text x="220.9" y="62.9">FFXX</text>
<text x="244" y="61.9">3</text>
<text x="244" y="64.4">4</text>
<text x="276.9" y="60.4">FF0F_WR</text>
<text x="105.9" y="70.6">CPU_RD</text>
<text x="124.6" y="69.5">1</text>
<text x="124.6" y="72">2</text>
<text x="247.5" y="66.9">NAND_4</text>
<text x="337.9" y="68.1">A2</text>
<text x="373.4" y="68.1">BOOTROM_A2</text>
<text x="437.1" y="67">1</text>
<text x="437.1" y="72">2</text>
<text x="470" y="70.6">BOOTROM_A5A4</text>
<text x="30.6" y="73.1">A7</text>
<text x="30.6" y="75.6">A5</text>
<text x="109.2" y="73.1">FFXX</text>
<text x="124.6" y="77.1">3</text>
<text x="354.2" y="73.3">INVERTER</text>
<text x="440.5" y="77">AND_2</text>
<text x="30.6" y="78.2">A3</text>
<text x="30.6" y="83.3">A2</text>
<text x="124.6" y="79.7">4</text>
<text x="128.1" y="82.2">AND_4</text>
<text x="30.6" y="85.8">A1</text>
<text x="30.6" y="88.4">A0</text>
<text x="46.8" y="89.7">NOR_6</text>
<text x="78.7" y="88.4">D0</text>
<text x="91.6" y="87.3">1</text>
<text x="177.9" y="85.8">D0</text>
<text x="437.1" y="84.7">1</text>
<text x="437.1" y="89.8">2</text>
<text x="470" y="88.4">BOOTROM_A5A4</text>
<text x="91.6" y="92.4">2</text>
<text x="158.6" y="94.9">TRIBUFFER</text>
<text x="440.5" y="94.9">AND_2</text>
<text x="30.6" y="98.5">A4</text>
<text x="43.4" y="97.4">1</text>
<text x="95.1" y="97.4">OR_2</text>
<text x="183.1" y="101">T1T2</text>
<text x="30.6" y="103.6">A6</text>
<text x="43.4" y="102.5">2</text>
<text x="46.8" y="107.6">AND_2</text>
<text x="76.4" y="105.1">1</text>
<text x="76.4" y="107.6">2</text>
<text x="201.8" y="106.3">INVERTER</text>
<text x="396.3" y="106.2">A1</text>
<text x="60.9" y="113.7">FFXX</text>
<text x="76.4" y="112.7">3</text>
<text x="127.1" y="111.2">CLK</text>
<text x="138.2" y="111.2">Q</text>
<text x="175.4" y="110.1">1</text>
<text x="218.6" y="110.1">1</text>
<text x="218.6" y="112.7">2</text>
<text x="417.7" y="111.4">INVERTER</text>
<text x="57.1" y="116.3">CPU_WR</text>
<text x="76.4" y="115.2">4</text>
<text x="79.9" y="117.7">NAND_4</text>
<text x="101.2" y="116.3">RESET2</text>
<text x="127.1" y="118.9">D</text>
<text x="127.1" y="116.3">RESET</text>
<text x="138.2" y="118.9">Q</text>
<text x="158.6" y="116.4">INVERTER</text>
<text x="175.4" y="115.2">2</text>
<text x="199.8" y="116.3">CPU_RD</text>
<text x="218.6" y="115.2">3</text>
<text x="437.1" y="115.2">1</text>
<text x="487.7" y="118.9">BOOTROM_A1A0</text>
<text x="125.6" y="122.8">DTFF</text>
<text x="178.9" y="120.3">AND_2</text>
<text x="222.1" y="120.3">AND_3</text>
<text x="396.3" y="121.4">A0</text>
<text x="437.1" y="120.3">2</text>
<text x="440.5" y="125.3">AND_2</text>
<text x="468.5" y="124.1">INVERTER</text>
<text x="131" y="131.6">A15</text>
<text x="174.2" y="129">A15</text>
<text x="174.2" y="131.6">A14</text>
<text x="188.1" y="127.9">1</text>
<text x="188.1" y="130.5">2</text>
<text x="417.7" y="126.6">INVERTER</text>
<text x="131" y="134.1">A14</text>
<text x="131" y="136.6">A13</text>
<text x="174.2" y="136.6">A13</text>
<text x="188.1" y="135.5">3</text>
<text x="437.1" y="133">1</text>
<text x="487.7" y="136.6">BOOTROM_A1A0</text>
<text x="131" y="139.2">A12</text>
<text x="174.2" y="139.2">A12</text>
<text x="188.1" y="138.1">4</text>
<text x="191.6" y="140.5">NOR_4</text>
<text x="218.6" y="140.6">1</text>
<text x="249.1" y="143.2">1</text>
<text x="249.1" y="138.1">2</text>
<text x="299.8" y="141.7">BOOT_CS</text>
<text x="437.1" y="138.1">2</text>
<text x="440.5" y="143.1">AND_2</text>
<text x="468.5" y="141.8">INVERTER</text>
<text x="131" y="146.8">A10</text>
<text x="131.2" y="144.3">A11</text>
<text x="132.2" y="149.3">A9</text>
<text x="174.2" y="149.3">A10</text>
<text x="174.4" y="146.8">A11</text>
<text x="188.1" y="145.7">1</text>
<text x="188.1" y="148.2">2</text>
<text x="218.6" y="145.7">2</text>
<text x="252.6" y="148.2">NAND_2</text>
<text x="280.5" y="146.9">INVERTER</text>
<text x="132.2" y="151.9">A8</text>
<text x="148.4" y="153.3">NOR_8</text>
<text x="175.4" y="154.4">A9</text>
<text x="188.1" y="153.3">3</text>
<text x="188.1" y="155.9">4</text>
<text x="222.1" y="150.7">AND_2</text>
<text x="437.1" y="150.8">1</text>
<text x="437.1" y="155.9">2</text>
<text x="487.7" y="154.4">BOOTROM_A1A0</text>
<text x="175.4" y="157">A8</text>
<text x="191.6" y="158.4">NOR_4</text>
<text x="440.5" y="160.9">AND_2</text>
<text x="468.5" y="159.6">INVERTER</text>
<text x="437.1" y="168.6">1</text>
<text x="437.1" y="173.6">2</text>
<text x="487.7" y="172.2">BOOTROM_A1A0</text>
<text x="50.1" y="177.3">BEDO</text>
<text x="66.2" y="176.2">1</text>
<text x="440.5" y="178.7">AND_2</text>
<text x="468.5" y="177.4">INVERTER</text>
<text x="51" y="182.4">T1T2</text>
<text x="66.2" y="181.3">2</text>
<text x="185.5" y="182.4">A0</text>
<text x="185.5" y="184.9">A1</text>
<text x="69.7" y="186.3">NOR_2</text>
<text x="185.5" y="187.4">A2</text>
<text x="185.5" y="190">A3</text>
<text x="228.8" y="188.9">1</text>
<text x="228.8" y="191.4">2</text>
<text x="70.1" y="195.1">P10_B</text>
<text x="119.4" y="195.1">D7</text>
<text x="185.5" y="192.5">A4</text>
<text x="185.5" y="195.1">A5</text>
<text x="185.5" y="197.6">A6</text>
<text x="228.8" y="194">3</text>
<text x="260.2" y="197.7">INVERTER</text>
<text x="279.5" y="192.5">HRAM_CS</text>
<text x="201.8" y="199">NAND_7</text>
<text x="210.9" y="202.7">A7</text>
<text x="232.3" y="199">NAND_3</text>
<text x="100.2" y="204.1">TRIBUFFER</text>
<text x="208.2" y="205.2">FFXX</text>
<text x="119.4" y="215.4">D5</text>
<text x="376.2" y="212.8">T1T2</text>
<text x="391.3" y="211.7">1</text>
<text x="376.2" y="217.9">T1T2</text>
<text x="391.3" y="216.8">2</text>
<text x="394.8" y="221.9">OR_2</text>
<text x="421.8" y="221.9">1</text>
<text x="100.2" y="224.4">TRIBUFFER</text>
<text x="409" y="225.5">A5</text>
<text x="421.8" y="224.4">2</text>
<text x="421.8" y="227">3</text>
<text x="188.1" y="233.2">T1</text>
<text x="402.5" y="230.6">CPU_WR</text>
<text x="406" y="233.2">ANAP</text>
<text x="409" y="228.1">A6</text>
<text x="421.8" y="229.5">4</text>
<text x="421.8" y="232.1">5</text>
<text x="457.3" y="233.2">CLK</text>
<text x="468.4" y="233.2">Q</text>
<text x="485.2" y="233.2">FF60_D1</text>
<text x="119.4" y="235.7">D6</text>
<text x="209.4" y="238.4">INVERTER</text>
<text x="425.3" y="234.6">NAND_5</text>
<text x="428.9" y="238.2">RESET2</text>
<text x="457.3" y="238.2">RESET</text>
<text x="100.2" y="244.7">TRIBUFFER</text>
<text x="246.6" y="244.8">1</text>
<text x="434.3" y="240.8">D1</text>
<text x="455.8" y="244.7">DTFF</text>
<text x="457.3" y="240.8">D</text>
<text x="468.4" y="240.8">Q</text>
<text x="188.1" y="248.4">T2</text>
<text x="226.9" y="250.9">RESET</text>
<text x="246.6" y="247.3">2</text>
<text x="246.6" y="249.8">3</text>
<text x="279.5" y="248.4">T1T2</text>
<text x="119.4" y="256">D1</text>
<text x="209.4" y="253.6">INVERTER</text>
<text x="250" y="254.9">NAND_3</text>
<text x="457.3" y="253.5">CLK</text>
<text x="468.4" y="253.5">Q</text>
<text x="485.2" y="253.5">FF60_D0</text>
<text x="246.6" y="262.5">1</text>
<text x="434.3" y="261.1">D0</text>
<text x="457.3" y="261.1">D</text>
<text x="457.3" y="258.6">RESET</text>
<text x="468.4" y="261.1">Q</text>
<text x="100.2" y="265">TRIBUFFER</text>
<text x="246.6" y="267.6">2</text>
<text x="279.5" y="266.2">T1T2</text>
<text x="455.8" y="265">DTFF</text>
<text x="250" y="272.7">AND_2</text>
<text x="119.4" y="276.3">D3</text>
<text x="246.6" y="280.3">2</text>
<text x="100.2" y="285.4">TRIBUFFER</text>
<text x="246.6" y="285.4">1</text>
<text x="279.5" y="284">T1T2</text>
<text x="447.1" y="286.5">CPU_WR</text>
<text x="250" y="290.4">AND_2</text>
<text x="119.4" y="296.7">D2</text>
<text x="368.3" y="299.2">CPU_RD_SYNC</text>
<text x="376.9" y="296.7">WR_IN</text>
<text x="401.4" y="296.7">D0</text>
<text x="401.4" y="299.2">D1</text>
<text x="409.9" y="296.7">Q</text>
<text x="482.7" y="296.7">CPU_WR2</text>
<text x="100.2" y="305.7">TRIBUFFER</text>
<text x="378.7" y="304.3">T1T2</text>
<text x="401.4" y="304.3">D0/D1</text>
<text x="425.3" y="301.9">INVERTER</text>
<text x="445.6" y="301.9">INVERTER</text>
<text x="463.4" y="301.9">INVERTER</text>
<text x="233.7" y="309.4">FExxFFxx</text>
<text x="399.9" y="308.2">MUX2I</text>
<text x="447.1" y="309.4">CPU_RD</text>
<text x="119.4" y="317">D4</text>
<text x="271.8" y="317">FFXX</text>
<text x="185.5" y="319.5">A8</text>
<text x="236.4" y="318.4">1</text>
<text x="236.4" y="323.5">2</text>
<text x="299.8" y="322.1">FFxx</text>
<text x="369.1" y="322.1">CPU_RAW_RD</text>
<text x="378.1" y="319.5">RD_B</text>
<text x="401.4" y="319.5">D0</text>
<text x="401.4" y="322.1">D1</text>
<text x="409.9" y="319.5">Q</text>
<text x="482.7" y="319.5">CPU_RD2</text>
<text x="100.2" y="326">TRIBUFFER</text>
<text x="201.8" y="324.7">INVERTER</text>
<text x="239.9" y="328.5">NOR_2</text>
<text x="280.5" y="327.3">INVERTER</text>
<text x="401.4" y="327.1">D0/D1</text>
<text x="425.3" y="324.7">INVERTER</text>
<text x="445.6" y="324.7">INVERTER</text>
<text x="463.4" y="324.7">INVERTER</text>
<text x="184.4" y="332.2">A15</text>
<text x="184.4" y="334.8">A14</text>
<text x="399.9" y="331.1">MUX2I</text>
<text x="119.4" y="337.3">D0</text>
<text x="184.4" y="337.3">A13</text>
<text x="184.4" y="339.8">A12</text>
<text x="249.1" y="338.7">2</text>
<text x="100.2" y="346.3">TRIBUFFER</text>
<text x="184.4" y="344.9">A10</text>
<text x="184.5" y="342.4">A11</text>
<text x="185.5" y="347.5">A9</text>
<text x="232.3" y="345.1">INVERTER</text>
<text x="249.1" y="343.8">1</text>
<text x="280.5" y="347.6">INVERTER</text>
<text x="299.8" y="342.4">SARO</text>
<text x="373.5" y="342.4">FROM_CPU6</text>
<text x="399.9" y="347.6">INVERTER</text>
<text x="419.2" y="342.4">PIN_NC</text>
<text x="201.8" y="348.9">NAND_7</text>
<text x="252.6" y="348.9">NAND_2</text>
<text x="213.3" y="355.1">FFXX</text>
<text x="407.7" y="354.9">FILE NAME:</text>
<text x="474.5" y="354.4">DATE:</text>
<text x="232.3" y="360.3">INVERTER</text>
<text x="407.7" y="360.3">DESIGN TITLE:</text>
<text x="474.8" y="363.8">PAGE:</text>
<text x="407.7" y="370.6">BY:</text>
<text x="413.3" y="370.6">Sean Gonsalves</text>
<text x="453.6" y="370.7">REV:</text>
</g>
</svg>
